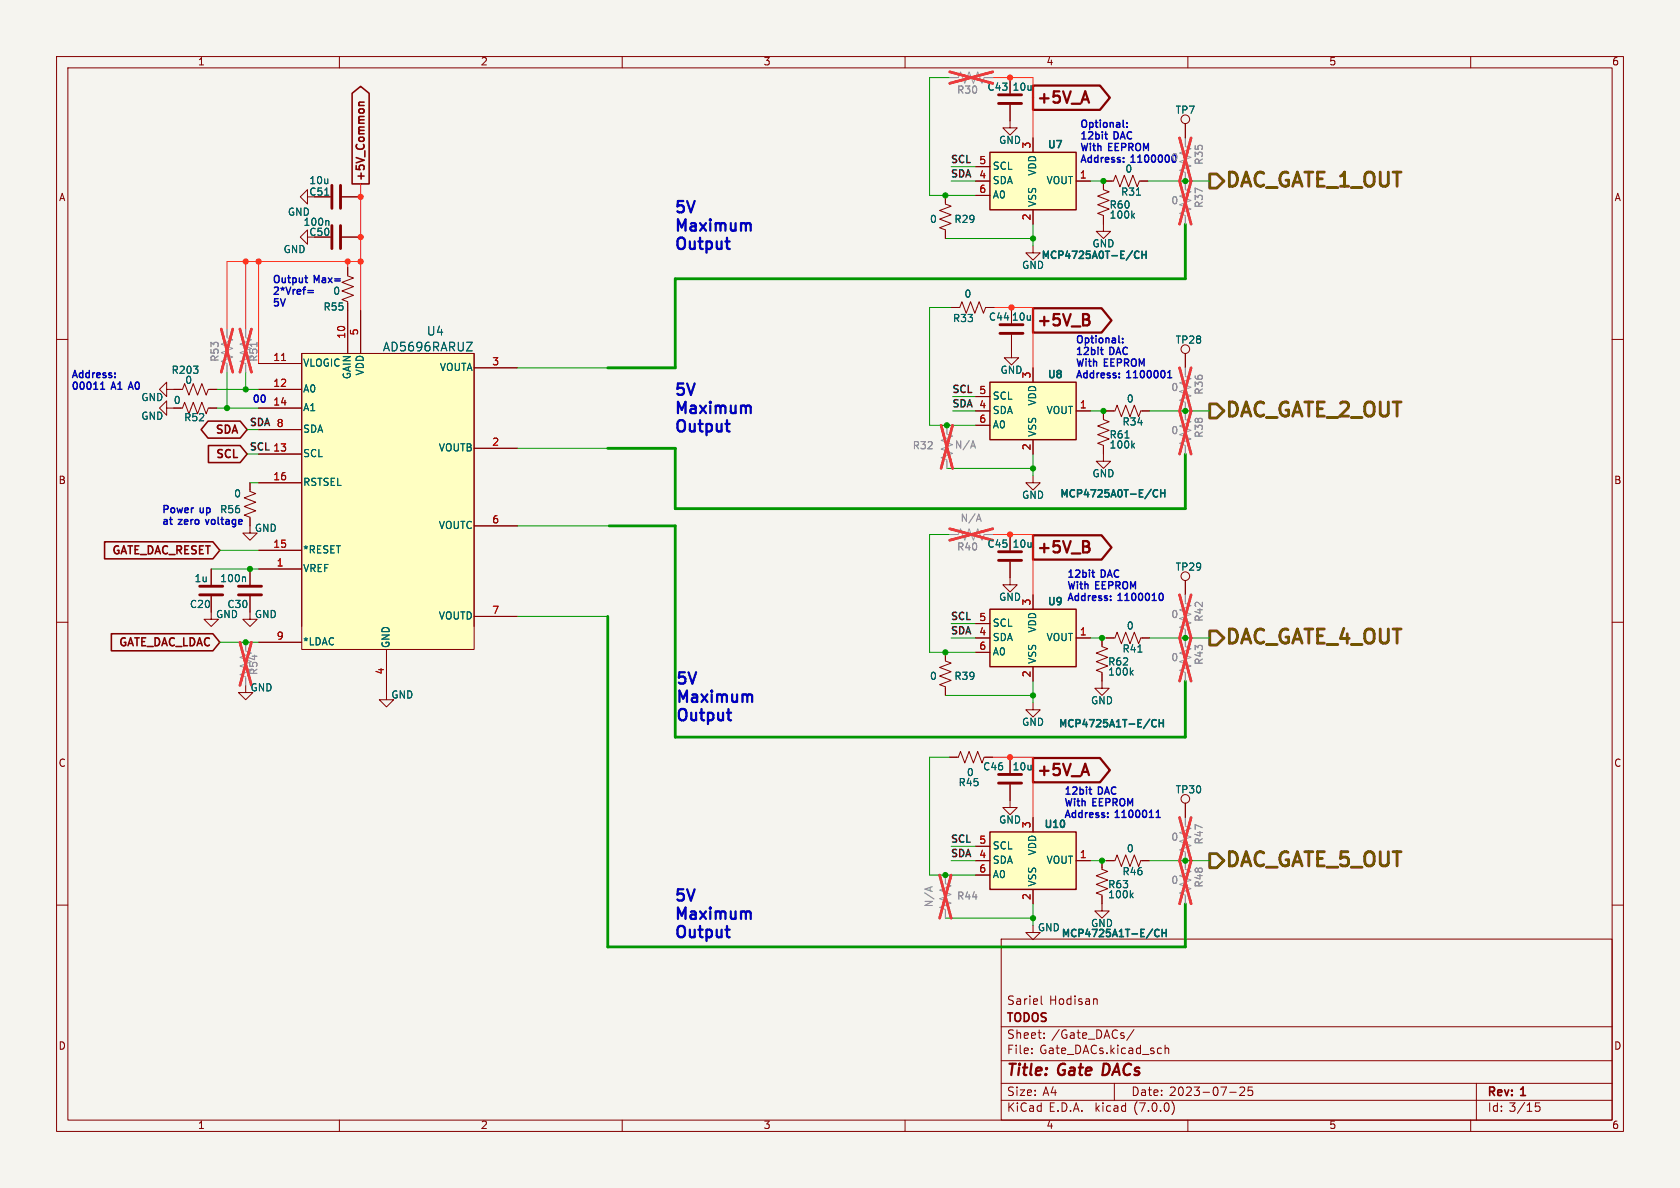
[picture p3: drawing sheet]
<svg xmlns="http://www.w3.org/2000/svg" width="297mm" height="210mm" viewBox="0 0 297 210" stroke-linecap="round" stroke-linejoin="round" font-family="sans-serif">
<path d="M0 0h297v210h-297z" fill="#f5f4ef" stroke="#f5f4ef" stroke-width=".18"/>
<g fill="none" stroke="#840000" stroke-width=".18">
<path d="M10 10h277v190h-277zM12 12h273v186h-273zM60 10v2M110 10v2M160 10v2M178.6 18.5v4.1h1.2l-1.2 1.3-1.3-1.3h1.3M178.6 13.7v2.8M210 10v2M260 10v2M54.4 34.8v-1.3l-1.3 1.3 1.3 1.3v-1.3h4M60.5 34.8h2.7M167.1 34.5v1.6l1 .3-2 .8 2 .8-2 .7 2 .8-2 .8 1 .3v1.6"/>
<path d="M172.5 32h2.5M172.5 29.5h2.5M172.5 34.5h2.5M182.6 24.4v2.5M182.6 37.1v2.5M190.2 32h2.6M195.1 32v1.5l1 .4-2 .8 2 .7-2 .8 2 .8-2 .7 1 .4v2.8h1.2l-1.2 1.3-1.3-1.3h1.3M195.3 32h1.5l.4-1 .8 2 .8-2 .7 2 .8-2 .7 2 .4-1h1.5M209.5 21.8v2.6M10 60h2M54.4 41.9v-1.3l-1.3 1.3 1.3 1.3v-1.3h4M60.5 41.9h2.7"/>
<path d="M61.5 47.2v1.6l1 .3-2 .8 2 .8-2 .7 2 .8-2 .8 1 .3v9.2M63.8 54.9v7.6M168.1 54.4h1.6l.4-1.1 .7 2.1 .8-2.1 .7 2.1 .8-2.1 .8 2.1 .3-1h1.6M178.8 59.2v4h1.3l-1.3 1.3-1.3-1.3h1.3M178.8 54.4v2.8M182.6 43.4v1.3h1.3l-1.3 1.3-1.2-1.3h1.2M285 60h2M29.5 68.8v-1.2l-1.3 1.2 1.3 1.3v-1.3h2.8l.3-1 .8 2.1 .8-2.1 .7 2.1 .8-2.1 .7 2.1 .4-1.1h1.6M29.5 72.1v-1.2l-1.3 1.2 1.3 1.3v-1.3h1.2M32 72.1h.3l.3-1 .8 2.1 .8-2.1 .7 2.1 .8-2.1 .7 2.1 .4-1.1h1.6M45.7 64.3h7.6M45.7 68.8h7.6"/>
<path d="M45.7 72.1h7.6M45.7 75.9h7.6M53.3 62.5h30.5v52.3h-30.5zM53.3 62.5v48.2M83.8 62.5v48.2M83.8 79.2h7.6M83.8 65h7.6M172.5 72.6h2.5M172.5 70.1h2.5M172.5 75.2h2.5M182.6 65v2.6M182.6 77.7v2.6"/>
<path d="M190.2 72.6h2.6M195.1 72.6v1.6l1 .3-2 .8 2 .8-2 .7 2 .8-2 .8 1 .3v2.8h1.2l-1.2 1.3-1.3-1.3h1.3M195.6 72.6h1.5l.4-1 .7 2.1 .8-2.1 .8 2.1 .7-2.1 .8 2.1 .4-1.1h1.5M209.5 62.5v2.5M44.2 85.3v1.6l1 .3-2 .8 2 .8-2 .7 2 .8-2 .8 1 .3v2.8h1.3l-1.3 1.3-1.3-1.3h1.3M45.7 80.3h7.6M45.7 97.3h7.6M45.7 85.3h7.6M83.8 93h7.6M178.6 99.3v4.1h1.2l-1.2 1.2-1.3-1.2h1.3M178.6 94.5v2.8M182.6 84.1v1.2h1.3l-1.3 1.3-1.2-1.3h1.2"/>
<path d="M10 110h2M37.3 105.4v4.1h1.3l-1.3 1.2-1.2-1.2h1.2M37.3 100.6v2.8M44.2 105.4v4.1h1.3l-1.3 1.2-1.3-1.2h1.3M44.2 100.6v2.8M45.7 100.6h7.6M45.7 113.5h7.6M68.3 114.8v8.9h1.3l-1.3 1.3-1.2-1.3h1.2M83.8 109h7.6M167.1 115.3v1.5l1 .4-2 .8 2 .7-2 .8 2 .8-2 .7 1 .4v1.5M172.5 112.8h2.5M172.5 110.2h2.5"/>
<path d="M172.5 115.3h2.5M182.6 105.2v2.5M182.6 117.9v2.5M190.2 112.8h2.6M194.8 112.8v1.5l1 .4-2 .7 2 .8-2 .8 2 .7-2 .8 1 .4v2.8h1.3l-1.3 1.2-1.3-1.2h1.3M195.6 112.8h1.5l.4-1 .7 2 .8-2 .8 2 .7-2 .8 2 .4-1h1.5M209.5 102.6v2.6M285 110h2M43.4 121.2v1.2h1.3l-1.3 1.3-1.2-1.3h1.2M167.9 133.9h1.5l.4-1.1 .8 2.1 .7-2.1 .8 2.1 .7-2.1 .8 2.1 .4-1h1.5M178.6 138.7v4h1.2l-1.2 1.3-1.3-1.3h1.3M178.6 133.9v2.8"/>
<path d="M182.6 124.2v1.3h1.3l-1.3 1.2-1.2-1.2h1.2M10 160h2M172.5 152.1h2.5M172.5 149.6h2.5M172.5 154.7h2.5M182.6 144.5v2.6M182.6 157.2v2.6M190.2 152.1h2.6M194.8 152.1v1.6l1 .4-2 .7 2 .8-2 .7 2 .8-2 .8 1 .3v2.8h1.3l-1.3 1.3-1.3-1.3h1.3M195.6 152.1h1.5l.4-1 .7 2.1 .8-2.1 .8 2.1 .7-2.1 .8 2.1 .4-1.1h1.5M209.5 142v2.5M285 160h2"/>
<path d="M177 166h108v32h-108zM182.6 163.6v1.2h1.3l-1.3 1.3-1.2-1.3h1.2M184.1 176.1v1.2l.2 .3M193.5 176.6h.3l.2 .2v.8M60 198v2M110 198v2M160 198v2M177 194.5h108M177 191.5h108M177 187.5h108M177 181.5h108M182.4 186.1v.2"/>
<path d="M182.4 185.3v.2M184.6 183.4v.2M184.6 182.6v.2M197 191.5v3M200.5 182l-1.3 1.9M206 184.8v1.5M206 185.4l.2-.1h.3l.1 1M207.2 194.8a1.74 1.74 0 0 1 0 2.2M210 198v2M217.4 193.1h1.1M219.2 192.3l.6-.1 .2 .1v.3l-.9 1.1h.9M221.4 192.2h-.7l-.1 .7 .2-.2 .5 .1 .2 .2-.1 .5-.2 .2-.6-.2"/>
<path d="M260 198v2M261 191.5v6.5M271.5 195h.7M271.5 195.6l.5-.1 .3 .3-.2 .6h-.6"/>
<circle cx="209.5" cy="21.1" r=".76"/>
<circle cx="209.5" cy="61.7" r=".76"/>
<circle cx="209.5" cy="101.9" r=".76"/>
<circle cx="209.5" cy="141.2" r=".76"/>
</g>
<g fill="none" stroke="#9c9b98" stroke-width=".18">
<path d="M167.9 13.7h1.5l.4-1 .8 2 .7-2 .8 2 .7-2 .8 2 .4-1h1.5M209.5 24.4v1.5l1.1 .4-2.1 .8 2.1 .7-2.1 .8 2.1 .7-2.1 .8 1 .4v3l1.1 .4-2.1 .8 2.1 .7-2.1 .8 2.1 .8-2.1 .7 1 .4v1.5M40.1 58.2v1.5l1 .4-2 .7 2 .8-2 .8 2 .7-2 .8 1 .4v1.5M43.4 58.2v1.5l1 .4-2 .7 2 .8-2 .8 2 .7-2 .8 1 .4v1.5M167.4 75.2v1.5l1 .4-2 .8 2 .7-2 .8 2 .7-2 .8 1 .4v1.5M171.7 78.8h.6M172 77.9l.4 1.3M209.5 65v1.5l1.1 .4-2.1 .8 2.1 .8-2.1 .7 2.1 .8-2.1 .7 1 .4v3.1l1.1 .3-2.1 .8 2.1 .8-2.1 .7 2.1 .8-2.1 .8 1 .3v1.6M167.9 94.5h1.5l.4-1 .8 2 .7-2 .8 2 .7-2 .8 2 .4-1h1.5M172.7 91.8h.6M173 90.9l.5 1.3M43.4 113.5v1.6l1 .3-2 .8 2 .8-2 .7 2 .8-2 .8 1 .3v1.6"/>
<path d="M209.5 105.2v1.5l1.1 .4-2.1 .7 2.1 .8-2.1 .7 2.1 .8-2.1 .8 1 .4v3l1.1 .4-2.1 .7 2.1 .8-2.1 .8 2.1 .7-2.1 .8 1 .4v1.5M164.4 156.9v.6M164.8 156.7l-1.3 .5M167.1 154.7v1.5l1 .4-2 .8 2 .7-2 .8 2 .7-2 .8 1 .4v1.5M209.5 144.5v1.6l1.1 .3-2.1 .8 2.1 .8-2.1 .7 2.1 .8-2.1 .7 1 .4v3.1l1.1 .4-2.1 .7 2.1 .8-2.1 .7 2.1 .8-2.1 .8 1 .3v1.6"/>
</g>
<g fill="none" stroke="#eb3a3d" stroke-width=".46">
<path d="M167.9 12.7l7.6 2M175.5 12.7l-7.6 2M208.5 24.4l2.1 7.6-2.1 7.6M210.6 24.4l-2.1 7.6 2.1 7.6M39.1 58.2l2 7.6M41.1 58.2l-2 7.6M42.4 58.2l2 7.6M44.4 58.2l-2 7.6M166.4 75.2l2 7.6M168.4 75.2l-2 7.6M208.5 65l2.1 7.6-2.1 7.7M210.6 65l-2.1 7.6 2.1 7.7"/>
<path d="M167.9 93.5l7.6 2M175.5 93.5l-7.6 2M42.4 113.5l2 7.7M44.4 113.5l-2 7.7M208.5 105.2l2.1 7.6-2.1 7.6M210.6 105.2l-2.1 7.6 2.1 7.6M166.1 154.7l2 7.6M168.1 154.7l-2 7.6M208.5 144.5l2.1 7.6-2.1 7.7M210.6 144.5l-2.1 7.6 2.1 7.7"/>
</g>
<g fill="none" stroke="#840000" stroke-width=".51">
<path d="M176.5 18.3h4.1M176.5 16.8h4.1M58.7 32.8v4M58.7 39.9v4M60.2 32.8v4M60.2 39.9v4M176.8 58.9h4M176.8 57.4h4M176.5 99.1h4.1M176.5 97.5h4.1M35.3 103.6h4.1M35.3 105.2h4.1"/>
<path d="M42.2 103.6h4M42.2 105.2h4M176.5 138.4h4.1M176.5 136.9h4.1"/>
</g>
<path d="M58 39l.1 .2v.6M200.2 38.1l.4 .5M200.6 37.7l-.5 .5M82.5 60.5h1l-1 1.5h1M200.2 78.7l.4 .5M200.6 78.4l-.5 .4M43.2 102l.2 .2v.6M200 118.9l.3 .4M200.3 118.5l-.5 .5M200 158.2l.3 .5M200.3 157.9l-.5 .4" fill="none" stroke="#006464" stroke-width=".18"/>
<g fill="#ffffc2" stroke="#ffffc2" stroke-width=".18">
<path d="M53.3 62.5h30.5v52.3h-30.5z"/>
<path d="M175 26.9h15.2v10.2h-15.2z"/>
<path d="M175 107.7h15.2v10.2h-15.2z"/>
<path d="M175 147.1h15.2v10.1h-15.2z"/>
<path d="M175 67.6h15.2v10.1h-15.2z"/>
</g>
<path d="M49.8 63.7h.7" fill="none" stroke="#a90000" stroke-width=".18"/>
<path d="M175 26.9h15.2v10.2h-15.2zM175 67.6h15.2v10.1h-15.2zM175 107.7h15.2v10.2h-15.2zM175 147.1h15.2v10.1h-15.2z" fill="none" stroke="#840000" stroke-width=".25"/>
<g fill="none" stroke="#006464" stroke-width=".25">
<path d="M201.3 44.5a.6 .6 0 0 0-.8 .5 .6 .6 0 0 0 .6 .7l.2-.1M201.9 44.4v1.3M201.9 45h.7M202.6 44.4v1.3M204.7 86.7a.6 .6 0 0 0-.9 .4 .6 .6 0 0 0 .6 .7l.3-.1M205.2 86.6v1.2M205.2 87.2h.7M205.9 86.6v1.2M204.4 127.3a.6 .6 0 0 0-.8 .5 .6 .6 0 0 0 .6 .7l.2-.1M204.9 127.2v1.3M204.9 127.8h.8M205.7 127.2v1.3"/>
<path d="M204.9 164.4a.6 .6 0 0 0-.8 .4 .6 .6 0 0 0 .6 .8l.2-.2M205.4 164.3v1.3M205.4 164.9h.8M206.2 164.3v1.3"/>
</g>
<path d="M213.9 30.8h1.2l1.3 1.2-1.3 1.3h-1.2zM213.9 71.4h1.2l1.3 1.2-1.3 1.3h-1.2zM213.9 111.5h1.2l1.3 1.3-1.3 1.2h-1.2zM213.9 150.9h1.2l1.3 1.2-1.3 1.3h-1.2z" fill="none" stroke="#725600" stroke-width=".5"/>
<path d="M182.6 15.1h11.9l1.7 2.2-1.7 2.1h-11.9zM182.6 54.5h12.1l1.8 2.1-1.8 2.2h-12.1zM182.6 94.6h12.1l1.8 2.2-1.8 2.1h-12.1zM182.6 134h11.9l1.7 2.1-1.7 2.2h-11.9z" fill="none" stroke="#840000" stroke-width=".4"/>
<path d="M62.2 16.5l1.6-1.2 1.5 1.2v16h-3.1zM64.4 18.1h-.8l-.2 .2v.2M36.8 74.4h5.7l1.2 1.5-1.2 1.6h-5.7l-1.2-1.6zM36.8 78.8h5.7l1.2 1.5-1.2 1.5h-5.7zM18.5 95.8h19.1l1.3 1.5-1.3 1.5h-19.1zM19.7 112h17.9l1.3 1.5-1.3 1.5h-17.9z" fill="none" stroke="#840000" stroke-width=".28"/>
<g fill="none" stroke="#0000c2" stroke-width=".25">
<path d="M195.7 24.6h.1M199.2 22.4v.1M199.2 21.7v.1M54.4 51.4h1M54.4 51.7h1M198.5 59.8v.1M17.8 68.8h.7M17.9 67.8l.2-.3v1.3M194.9 62.7h.1M198.5 60.5v.1M206.4 66.8h.8M206.4 65.9l.4-.4v1.3"/>
<path d="M193 101.2h.5M193.4 102h.1M205.2 104.9a.68 .68 0 0 1 .4 .6 .68 .68 0 0 1-.4 .6M192.5 139.5h.5M192.9 140.4h.1M204.4 144.5h.7M204.4 143.6l.4-.4v1.3"/>
</g>
<g fill="none" stroke="#009600" stroke-width=".18">
<path d="M167.9 13.7h-3.6v20.8h8.2M168.1 32h4.4M168.1 29.5h4.4M182.6 39.6v3.8M192.8 32h2.5M202.9 32h11M167.1 42.2h15.5M168.1 54.4h-3.8v20.8h8.2M38.4 68.8h7.3M38.4 72.1h7.3M40.1 65.8v6.3M43.4 65.8v3"/>
<path d="M91.4 79.2h16M91.4 65h16M168.4 72.6h4.1M168.4 70.1h4.1M192.8 72.6h2.8M203.2 72.6h10.7M38.9 97.3h6.8M44.2 85.3h1.5M91.4 93h16.3M167.4 82.8h15.2M167.9 94.5h-3.6v20.8h8.2M182.6 80.3v3.8"/>
<path d="M37.3 100.6h8.4M38.9 113.5h6.8M91.4 109h16M168.1 112.8h4.4M168.1 110.2h4.4M192.8 112.8h2.8M203.2 112.8h10.7M167.1 122.9h15.5M167.9 133.9h-3.6v20.8h8.2M182.6 120.4v3.8M168.1 149.6h4.4M168.1 152.1h4.4"/>
<path d="M182.6 159.8v3.8M192.8 152.1h2.8M203.2 152.1h10.7M167.1 162.3h15.5"/>
</g>
<path d="M175.5 13.7h7.1v10.7M63.2 34.8h.6M63.8 32.5v22.4M43.4 46.2v12M45.7 46.2v18.1M61.5 46.2v1M63.2 41.9h.6M63.8 46.2h-23.7v12M175.8 54.4h6.8v10.6M175.5 94.5h7.1v10.7M175.5 133.9h7.1v10.6" fill="none" stroke="#ff2e17" stroke-width=".18"/>
<path d="M209.5 39.6v9.7h-90.1v15.7h-12M107.4 79.2h12v10.7h90.1v-9.6M107.7 93h11.7v37.3h90.1v-9.9M107.4 109v58.4h102.1v-7.6" fill="none" stroke="#009600" stroke-width=".5"/>
<g fill="#ff2e17" stroke="#ff2e17" stroke-width=".18">
<circle cx="178.6" cy="13.7" r=".46"/>
<circle cx="45.7" cy="46.2" r=".46"/>
<circle cx="61.5" cy="46.2" r=".46"/>
<circle cx="63.8" cy="46.2" r=".46"/>
<circle cx="63.8" cy="41.9" r=".46"/>
<circle cx="43.4" cy="46.2" r=".46"/>
<circle cx="63.8" cy="34.8" r=".46"/>
<circle cx="178.6" cy="133.9" r=".46"/>
<circle cx="178.6" cy="94.5" r=".46"/>
<circle cx="178.8" cy="54.4" r=".46"/>
</g>
<g fill="#009600" stroke="#009600" stroke-width=".18">
<circle cx="209.5" cy="32" r=".46"/>
<circle cx="195.1" cy="32" r=".46"/>
<circle cx="195.1" cy="72.6" r=".46"/>
<circle cx="167.4" cy="75.2" r=".46"/>
<circle cx="167.1" cy="34.5" r=".46"/>
<circle cx="194.8" cy="112.8" r=".46"/>
<circle cx="182.6" cy="162.3" r=".46"/>
<circle cx="167.1" cy="154.7" r=".46"/>
<circle cx="209.5" cy="152.1" r=".46"/>
<circle cx="194.8" cy="152.1" r=".46"/>
<circle cx="167.1" cy="115.3" r=".46"/>
<circle cx="209.5" cy="112.8" r=".46"/>
<circle cx="182.6" cy="122.9" r=".46"/>
<circle cx="209.5" cy="72.6" r=".46"/>
<circle cx="182.6" cy="42.2" r=".46"/>
<circle cx="182.6" cy="82.8" r=".46"/>
<circle cx="44.2" cy="100.6" r=".46"/>
<circle cx="43.4" cy="68.8" r=".46"/>
<circle cx="40.1" cy="72.1" r=".46"/>
<circle cx="43.4" cy="113.5" r=".46"/>
</g>
<g font-size="3.5" fill="#725600">
<text x="216.7" y="33.9">DAC_GATE_1_OUT</text>
<text x="216.7" y="74.5">DAC_GATE_2_OUT</text>
<text x="216.7" y="114.7">DAC_GATE_4_OUT</text>
<text x="216.7" y="154">DAC_GATE_5_OUT</text>
</g>
<g font-size="2.8" fill="#840000">
<text x="183.4" y="18.9">+5V_A</text>
<text x="183.4" y="58.3">+5V_B</text>
<text x="183.4" y="98.4">+5V_B</text>
<text x="183.4" y="137.8">+5V_A</text>
<text x="178" y="190.8">Title:</text>
<text x="187.1" y="190.8">Gate</text>
<text x="195.6" y="190.8">DACs</text>
</g>
<g font-size="2.8" fill="#0000c2">
<text x="119.4" y="38">5V</text>
<text x="119.4" y="41.2">Maximum</text>
<text x="119.4" y="44.5">Output</text>
<text x="119.4" y="70.2">5V</text>
<text x="119.4" y="73.5">Maximum</text>
<text x="119.4" y="76.7">Output</text>
<text x="119.6" y="121.3">5V</text>
<text x="119.6" y="124.5">Maximum</text>
<text x="119.6" y="127.8">Output</text>
<text x="119.4" y="159.6">5V</text>
<text x="119.4" y="162.9">Maximum</text>
<text x="119.4" y="166.1">Output</text>
</g>
<g font-size="2.1" fill="#006464">
<text x="75.4" y="59.6">U4</text>
<text x="67.6" y="62.4">AD5696RARUZ</text>
</g>
<g font-size="2.1" fill="#840000">
<text x="178" y="177.9">Sariel</text>
<text x="185.5" y="177.9">Hodisan</text>
<text x="178" y="183.9">Sheet:</text>
<text x="178" y="181.1">TODOS</text>
<text x="185.9" y="183.9">/Gate_DACs/</text>
<text x="178" y="186.6">File:</text>
<text x="183.8" y="186.6">Gate_DACs.kicad_sch</text>
<text x="178" y="196.8">KiCad</text>
<text x="178" y="194">Size:</text>
<text x="184.3" y="194">A4</text>
<text x="185.4" y="196.8">E.D.A.</text>
<text x="193.7" y="196.8">kicad</text>
<text x="200" y="194">Date:</text>
<text x="200.6" y="196.8">(7.0.0)</text>
<text x="206.7" y="194">2023-07-25</text>
<text x="263" y="194.2">Rev:</text>
<text x="263" y="196.8">Id: 3/15</text>
<text x="269" y="194.2">1</text>
</g>
<g font-size="1.9" fill="#840000">
<text x="64.9" y="32" transform="rotate(-90 64.9 32)">+5V_Common</text>
<text x="37.8" y="77.1">SDA</text>
<text x="37.8" y="81.4">SCL</text>
<text x="19.5" y="98.4">GATE_DAC_RESET</text>
<text x="20.7" y="114.7">GATE_DAC_LDAC</text>
</g>
<g font-size="1.8" fill="#840000">
<text x="35" y="11.8">1</text>
<text x="85" y="11.8">2</text>
<text x="135" y="11.8">3</text>
<text x="185" y="11.8">4</text>
<text x="235" y="11.8">5</text>
<text x="285" y="11.8">6</text>
<text x="10.4" y="35.8">A</text>
<text x="285.4" y="35.8">A</text>
<text x="30.7" y="71.7">0</text>
<text x="10.3" y="85.8">B</text>
<text x="285.3" y="85.8">B</text>
<text x="10.3" y="135.8">C</text>
<text x="285.3" y="135.8">C</text>
<text x="10.3" y="185.8">D</text>
<text x="285.3" y="185.8">D</text>
<text x="35" y="199.8">1</text>
<text x="85" y="199.8">2</text>
<text x="135" y="199.8">3</text>
<text x="185" y="199.8">4</text>
<text x="235" y="199.8">5</text>
<text x="285" y="199.8">6</text>
</g>
<g font-size="1.8" fill="#939391">
<text x="169.2" y="16.8">R30</text>
<text x="207" y="28.8">0</text>
<text x="212.9" y="29.2" transform="rotate(-90 212.9 29.2)">R35</text>
<text x="207" y="36.4">0</text>
<text x="212.9" y="36.8" transform="rotate(-90 212.9 36.8)">R37</text>
<text x="38.9" y="64" transform="rotate(-90 38.9 64)">R53</text>
<text x="45.8" y="64" transform="rotate(-90 45.8 64)">R51</text>
<text x="207" y="69.4">0</text>
<text x="212.9" y="69.8" transform="rotate(-90 212.9 69.8)">R36</text>
<text x="207" y="77">0</text>
<text x="212.9" y="77.5" transform="rotate(-90 212.9 77.5)">R38</text>
<text x="161.3" y="79.7">R32</text>
<text x="169.2" y="97.6">R40</text>
<text x="207" y="109.5">0</text>
<text x="212.9" y="110" transform="rotate(-90 212.9 110)">R42</text>
<text x="45.8" y="119.4" transform="rotate(-90 45.8 119.4)">R54</text>
<text x="207" y="117.2">0</text>
<text x="212.9" y="117.6" transform="rotate(-90 212.9 117.6)">R43</text>
<text x="207" y="148.9">0</text>
<text x="212.9" y="149.3" transform="rotate(-90 212.9 149.3)">R47</text>
<text x="169.2" y="159.3">R44</text>
<text x="207" y="156.5">0</text>
<text x="212.9" y="157" transform="rotate(-90 212.9 157)">R48</text>
</g>
<g font-size="1.8" fill="#006464">
<text x="174.5" y="16.3">C43</text>
<text x="179" y="16.3">10u</text>
<text x="207.8" y="20.4">TP7</text>
<text x="176.6" y="25.7">GND</text>
<text x="185.1" y="26.6">U7</text>
<text x="54.6" y="34.9">C51</text>
<text x="54.6" y="32.8">10u</text>
<text x="175.5" y="32.8">SDA</text>
<text x="175.5" y="30.3">SCL</text>
<text x="175.5" y="35.4">A0</text>
<text x="183.5" y="31.2" transform="rotate(-90 183.5 31.2)">VDD</text>
<text x="184.9" y="32.8">VOUT</text>
<text x="198.1" y="34.9">R31</text>
<text x="198.9" y="30.8">0</text>
<text x="50.8" y="38.4">GND</text>
<text x="53.6" y="40.2">100n</text>
<text x="54.6" y="42">C50</text>
<text x="164.3" y="39.7">0</text>
<text x="168.7" y="39.7">R29</text>
<text x="183.5" y="36.6" transform="rotate(-90 183.5 36.6)">VSS</text>
<text x="196.1" y="37.1">R60</text>
<text x="196.1" y="38.9">100k</text>
<text x="50.1" y="45">GND</text>
<text x="180.6" y="47.8">GND</text>
<text x="184" y="46.2">MCP4725A0T-E/CH</text>
<text x="193.1" y="44">GND</text>
<text x="58.9" y="52.4">0</text>
<text x="170.4" y="52.9">0</text>
<text x="57.1" y="55.2">R55</text>
<text x="168.4" y="57.2">R33</text>
<text x="174.8" y="57">C44</text>
<text x="178.8" y="57">10u</text>
<text x="53.6" y="65.1">VLOGIC</text>
<text x="77.6" y="65.8">VOUTA</text>
<text x="207.8" y="61">TP28</text>
<text x="24.9" y="71.2">GND</text>
<text x="30.3" y="66.4">R203</text>
<text x="32.7" y="68.1">0</text>
<text x="53.6" y="69.7">A0</text>
<text x="62.3" y="67.2" transform="rotate(-90 62.3 67.2)">GAIN</text>
<text x="64.6" y="66.5" transform="rotate(-90 64.6 66.5)">VDD</text>
<text x="175.5" y="70.9">SCL</text>
<text x="176.8" y="66.4">GND</text>
<text x="183.5" y="71.8" transform="rotate(-90 183.5 71.8)">VDD</text>
<text x="185.1" y="67.2">U8</text>
<text x="199.1" y="71.4">0</text>
<text x="24.9" y="74.5">GND</text>
<text x="32.5" y="74.7">R52</text>
<text x="53.6" y="73">A1</text>
<text x="53.6" y="76.8">SDA</text>
<text x="175.5" y="73.5">SDA</text>
<text x="175.5" y="76">A0</text>
<text x="183.5" y="77.2" transform="rotate(-90 183.5 77.2)">VSS</text>
<text x="184.9" y="73.5">VOUT</text>
<text x="196.1" y="77.8">R61</text>
<text x="198.4" y="75.5">R34</text>
<text x="53.6" y="81.1">SCL</text>
<text x="77.5" y="80.1">VOUTB</text>
<text x="196.1" y="79.6">100k</text>
<text x="41.3" y="88.2">0</text>
<text x="53.6" y="86.2">RSTSEL</text>
<text x="180.6" y="88.5">GND</text>
<text x="187.3" y="88.3">MCP4725A0T-E/CH</text>
<text x="193.1" y="84.6">GND</text>
<text x="38.8" y="91">R56</text>
<text x="45" y="94.3">GND</text>
<text x="77.5" y="93.8">VOUTC</text>
<text x="53.6" y="101.4">VREF</text>
<text x="53.6" y="98.1">*RESET</text>
<text x="174.5" y="97.1">C45</text>
<text x="179" y="97.1">10u</text>
<text x="207.8" y="101.2">TP29</text>
<text x="33.5" y="107.8">C20</text>
<text x="34.3" y="103.2">1u</text>
<text x="38.9" y="103.2">100n</text>
<text x="40.1" y="107.8">C30</text>
<text x="176.6" y="106.5">GND</text>
<text x="185.1" y="107.4">U9</text>
<text x="38.1" y="109.5">GND</text>
<text x="45" y="109.5">GND</text>
<text x="77.5" y="109.8">VOUTD</text>
<text x="175.5" y="113.6">SDA</text>
<text x="175.5" y="111.1">SCL</text>
<text x="183.5" y="112" transform="rotate(-90 183.5 112)">VDD</text>
<text x="184.9" y="113.6">VOUT</text>
<text x="199.1" y="111.6">0</text>
<text x="53.6" y="114.4">*LDAC</text>
<text x="69.2" y="114.6" transform="rotate(-90 69.2 114.6)">GND</text>
<text x="175.5" y="116.1">A0</text>
<text x="183.5" y="117.3" transform="rotate(-90 183.5 117.3)">VSS</text>
<text x="195.8" y="117.9">R62</text>
<text x="195.8" y="119.7">100k</text>
<text x="198.4" y="115.6">R41</text>
<text x="44.2" y="122.5">GND</text>
<text x="69.1" y="123.8">GND</text>
<text x="164.3" y="120.5">0</text>
<text x="168.7" y="120.5">R39</text>
<text x="192.8" y="124.8">GND</text>
<text x="180.6" y="128.6">GND</text>
<text x="187" y="129">MCP4725A1T-E/CH</text>
<text x="170.9" y="137.5">0</text>
<text x="173.7" y="136.5">C46</text>
<text x="179" y="136.5">10u</text>
<text x="169.4" y="139.3">R45</text>
<text x="207.8" y="140.5">TP30</text>
<text x="176.6" y="145.9">GND</text>
<text x="184.5" y="146.7">U10</text>
<text x="175.5" y="153">SDA</text>
<text x="175.5" y="150.4">SCL</text>
<text x="175.5" y="155.5">A0</text>
<text x="183.5" y="151.3" transform="rotate(-90 183.5 151.3)">VDD</text>
<text x="184.9" y="153">VOUT</text>
<text x="198.4" y="155">R46</text>
<text x="199.1" y="150.9">0</text>
<text x="183.5" y="156.7" transform="rotate(-90 183.5 156.7)">VSS</text>
<text x="195.8" y="157.3">R63</text>
<text x="195.8" y="159.1">100k</text>
<text x="183.4" y="164.9">GND</text>
<text x="187.5" y="166.1">MCP4725A1T-E/CH</text>
<text x="192.8" y="164.1">GND</text>
</g>
<g font-size="1.8" fill="#0000c2">
<text x="191" y="22.8">Optional:</text>
<text x="191" y="24.8">12bit</text>
<text x="191" y="26.9">With</text>
<text x="191" y="29">Address:</text>
<text x="196.1" y="26.9">EEPROM</text>
<text x="197" y="24.8">DAC</text>
<text x="200.1" y="29">11000000</text>
<text x="48.3" y="50.2">Output</text>
<text x="48.3" y="52.3">2*Vref=</text>
<text x="55.6" y="50.2">Max=</text>
<text x="48.3" y="54.4">5V</text>
<text x="190.2" y="60.9">Optional:</text>
<text x="190.2" y="62.9">12bit</text>
<text x="190.2" y="65">With</text>
<text x="195.3" y="65">EEPROM</text>
<text x="196.3" y="62.9">DAC</text>
<text x="12.7" y="67">Address:</text>
<text x="12.7" y="69.1">00011</text>
<text x="19.9" y="69.1">A1 A0</text>
<text x="44.7" y="71.4">00</text>
<text x="190.2" y="67.1">Address:</text>
<text x="199.3" y="67.1">1100001</text>
<text x="28.7" y="90.9">Power</text>
<text x="28.7" y="93">at</text>
<text x="31.7" y="93">zero</text>
<text x="35.5" y="90.9">up R56</text>
<text x="36.9" y="93">voltage</text>
<text x="188.7" y="102.3">12bit</text>
<text x="188.7" y="104.4">With</text>
<text x="188.7" y="106.4">Address:</text>
<text x="193.8" y="104.4">EEPROM</text>
<text x="194.8" y="102.3">DAC</text>
<text x="197.8" y="106.4">1100010</text>
<text x="188.2" y="140.7">12bit</text>
<text x="188.2" y="142.7">With</text>
<text x="193.3" y="142.7">EEPROM</text>
<text x="194.3" y="140.7">DAC</text>
<text x="188.2" y="144.8">Address:</text>
<text x="197.3" y="144.8">1100011</text>
</g>
<g font-size="1.8" fill="#0f0f0f">
<text x="168.1" y="29">SCL</text>
<text x="168.1" y="31.6">SDA 4</text>
<text x="168.4" y="69.7">SCL 5</text>
<text x="168.4" y="72.2">SDA 4</text>
<text x="168.1" y="112.3">SDA 4</text>
<text x="168.1" y="109.8">SCL</text>
<text x="168.1" y="149.2">SCL</text>
<text x="168.1" y="151.7">SDA 4</text>
</g>
<g font-size="1.8" fill="#a90000">
<text x="173.1" y="29.2">5</text>
<text x="182.4" y="26.3" transform="rotate(-90 182.4 26.3)">3</text>
<text x="173.1" y="34.3">6</text>
<text x="173.1" y="31.8">4</text>
<text x="190.8" y="31.8">1</text>
<text x="182.4" y="39" transform="rotate(-90 182.4 39)">2</text>
<text x="61.2" y="59.9" transform="rotate(-90 61.2 59.9)">10</text>
<text x="63.5" y="59.3" transform="rotate(-90 63.5 59.3)">5</text>
<text x="48.3" y="64">11</text>
<text x="87" y="64.8">3</text>
<text x="48.3" y="68.6">12</text>
<text x="48.3" y="71.9">14</text>
<text x="173.1" y="69.9">5</text>
<text x="182.4" y="67" transform="rotate(-90 182.4 67)">3</text>
<text x="48.9" y="75.7">8</text>
<text x="173.1" y="74.9">6</text>
<text x="173.1" y="72.4">4</text>
<text x="190.8" y="72.4">1</text>
<text x="48.3" y="80">13</text>
<text x="87" y="79">2</text>
<text x="182.4" y="79.7" transform="rotate(-90 182.4 79.7)">2</text>
<text x="48.3" y="85.1">16</text>
<text x="87" y="92.7">6</text>
<text x="48.3" y="97">15</text>
<text x="48.9" y="100.3">1</text>
<text x="182.4" y="107.1" transform="rotate(-90 182.4 107.1)">3</text>
<text x="48.9" y="113.3">9</text>
<text x="87" y="108.7">7</text>
<text x="173.1" y="110">5</text>
<text x="173.1" y="112.5">4</text>
<text x="190.8" y="112.5">1</text>
<text x="68.1" y="119.3" transform="rotate(-90 68.1 119.3)">4</text>
<text x="173.1" y="115.1">6</text>
<text x="182.4" y="119.8" transform="rotate(-90 182.4 119.8)">2</text>
<text x="173.1" y="149.4">5</text>
<text x="182.4" y="146.5" transform="rotate(-90 182.4 146.5)">3</text>
<text x="173.1" y="154.4">6</text>
<text x="173.1" y="151.9">4</text>
<text x="190.8" y="151.9">1</text>
<text x="182.4" y="159.2" transform="rotate(-90 182.4 159.2)">2</text>
</g>
<g font-size="1.8" fill="#009600">
<text x="44.2" y="75.5">SDA 8</text>
<text x="44.2" y="79.8">SCL 13</text>
</g>
<g font-size="1.8" fill="#9c9b98">
<text x="168.7" y="79.6">N/A</text>
<text x="169.8" y="92.5">N/A</text>
<text x="165.2" y="160.4" transform="rotate(-90 165.2 160.4)">N/A</text>
</g>
</svg>
